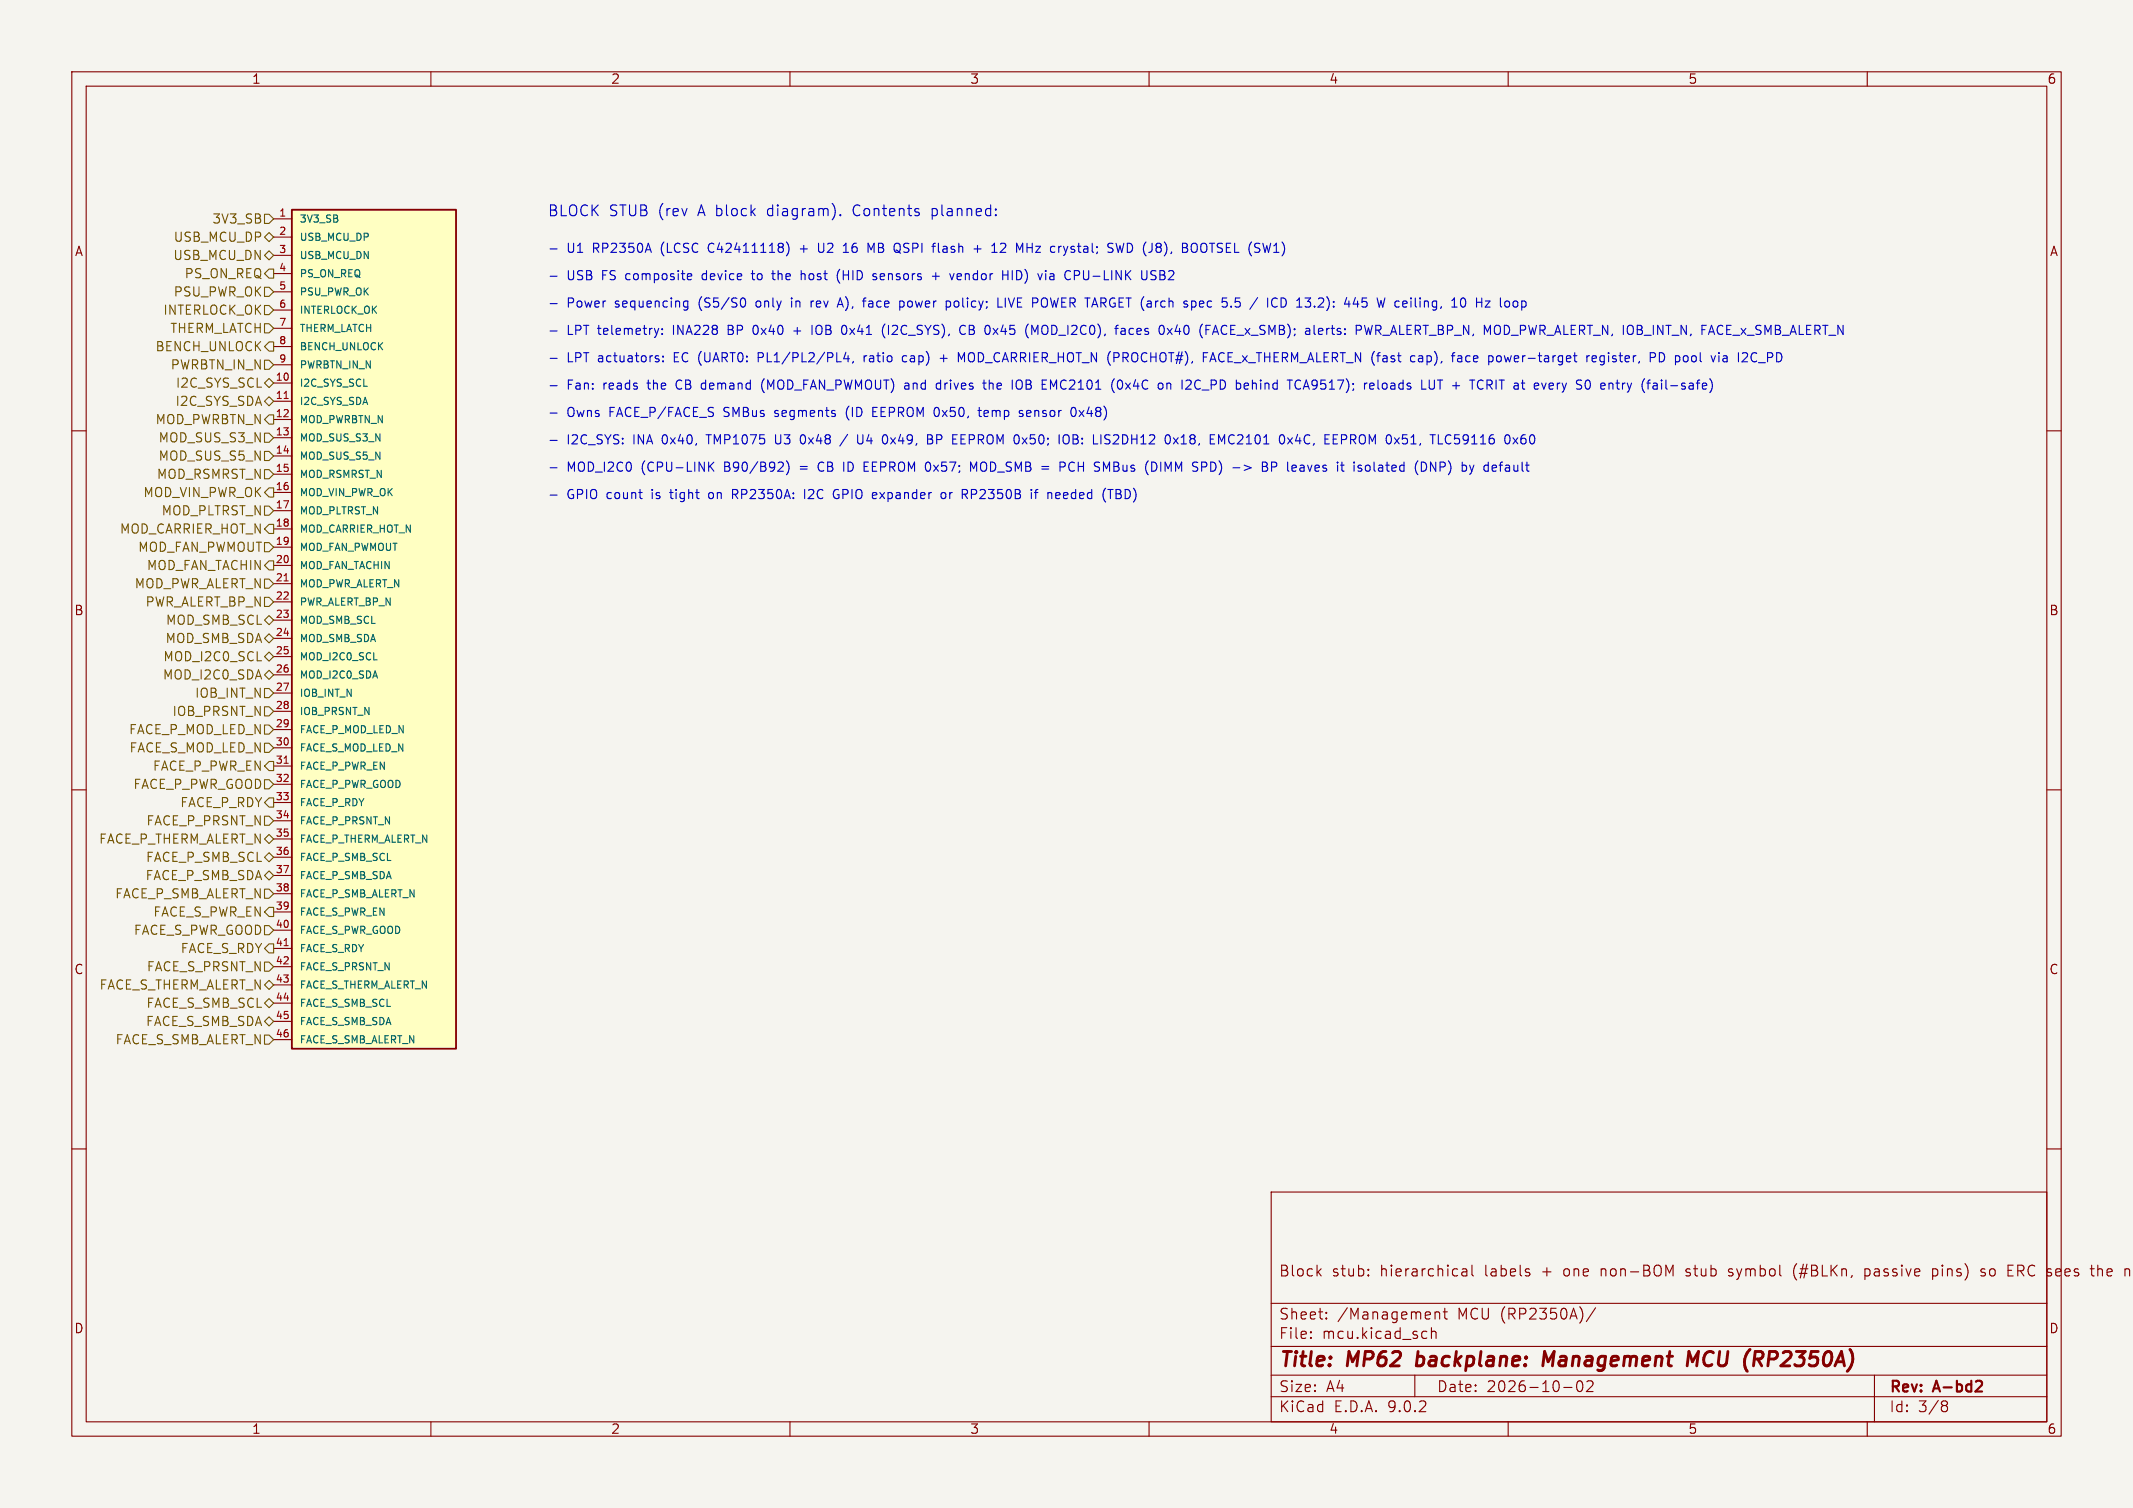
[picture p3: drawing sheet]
<svg xmlns="http://www.w3.org/2000/svg" width="297mm" height="210mm" viewBox="0 0 297 210" stroke-linecap="round" stroke-linejoin="round" font-family="sans-serif">
<path d="M0 0h297v210h-297z" fill="#f5f4ef" stroke="#f5f4ef" stroke-width=".14"/>
<g fill="none" stroke="#840000" stroke-width=".15">
<path d="M10 10h277v190h-277zM12 12h273v186h-273zM60 10v2M110 10v2M160 10v2M210 10v2M260 10v2M10 60h2M285 60h2M10 110h2M285 110h2M10 160h2"/>
<path d="M177 166h108v32h-108zM183.5 177.1l.5 .6M184 176.7l-.6 .6M190.5 177.6h.1l-.1 .1M190.5 176.8h.1l-.1 .1M190.5 177.6v.1M190.5 176.8v.1M203.6 176.8l.1-.1 .5 .1v.9M204.2 177.1h-.5a.29 .29 0 0 0-.2 .3 .29 .29 0 0 0 .2 .3l.5-.1M205 176.2v1.3l.2 .2M213 177.3v.1v.2M234.7 177.6l.2 .1"/>
<path d="M234.8 176.8l-.1 .1 .1 .2M240.7 177.6l.4 .1M240.9 176.7l-.2 .2v.2l.2 .1M250.2 176a1.72 1.72 0 0 0 0 2.3M259.7 176.8l.1-.1 .4 .1M259.7 177.6l.1 .1 .4-.1M259.7 176.7v1.5M269.1 176.8l.4-.1 .3 .3M269.1 176.7v1.5M269.8 177.4l-.3 .3-.4-.1M276.4 176.8l-.4-.1-.2 .2 .1 .2 .5 .2 .1 .1-.1 .2-.2 .1-.4-.1M279.6 177.7h.7"/>
<path d="M279.6 176.2h.7M285 160h2M292.1 176.2v1.5M292.5 176.7l-.4 .1M60 198v2M110 198v2M160 198v2M177 194.5h108M177 191.5h108M177 187.5h108M177 181.5h108M182.5 186.3h.1l-.1 .1"/>
<path d="M182.5 186.3v.1M182.5 185.5v.1M182.5 185.5h.1l-.1 .1M184.7 183.6v.1M184.7 183.6h-.1l.1 .1M184.7 182.8v.1M184.7 182.8h-.1l.1 .1M197 191.5v3M198.2 185.4l.5 .1M198.7 186.3l-.5 .1M199.3 185.5a.37 .37 0 0 1 .7 .1v.8M199.3 184.9v1.5"/>
<path d="M199.8 182.7v1M199.8 182.8a.37 .37 0 0 1 .7 .1v.8M201 182.7h.5M201.2 182.2v1.3v.1l.3 .1M210 198v2M217.7 193.2h1.2M219.7 192.4a1.02 1.02 0 0 0 .2 1.4h.1a.91 .91 0 0 0 .2-1.4M221.7 192.4l.1 .2-.1 .3-.8 .9h.9M222.2 182.1l-1.3 2M260 198v2M261 191.5v6.5M270.6 195.1l.4 .1a.31 .31 0 0 1 .2 .3 .31 .31 0 0 1-.3 .2"/>
<path d="M270.6 195.7h.3M270.9 195.7l.2 .2 .1 .4-.2 .2-.4 .1"/>
</g>
<path d="M275.1 193.8h.9M275.9 192.4l.1 .2-.1 .3" fill="none" stroke="#840000" stroke-width=".3"/>
<path d="M197.2 190.1l.2 .1M197.5 188.2l-.3 2M216.4 188.2l-.8 1.4-.5-1.4-.3 2M234.9 190.2l.3-2 .5 1.4 .8-1.4-.2 2M244.4 188.2h.8l.1 .1M244.8 189.3l.5 .9M245.3 189.1l-.3 .2h-.7" fill="none" stroke="#840000" stroke-width=".4"/>
<path d="M40.6 29.2h22.9v116.9h-22.9z" fill="#ffffc2"/>
<path d="M40.6 29.2h22.9v116.9h-22.9z" fill="none" stroke="#840000" stroke-width=".25"/>
<g fill="none" stroke="#840000" stroke-width=".15">
<path d="M38.1 30.5h2.5M38.1 33h2.5M38.1 35.6h2.5M38.1 38.1h2.5M38.1 40.6h2.5M38.1 43.2h2.5M38.1 45.7h2.5M38.1 48.3h2.5M38.1 50.8h2.5M38.1 53.3h2.5M38.1 55.9h2.5M38.1 58.4h2.5"/>
<path d="M38.1 61h2.5M38.1 63.5h2.5M38.1 66h2.5M38.1 68.6h2.5M38.1 71.1h2.5M38.1 73.7h2.5M38.1 76.2h2.5M38.1 78.7h2.5M38.1 81.3h2.5M38.1 83.8h2.5M38.1 86.4h2.5M38.1 88.9h2.5"/>
<path d="M38.1 91.4h2.5M38.1 94h2.5M38.1 96.5h2.5M38.1 99.1h2.5M38.1 101.6h2.5M38.1 104.1h2.5M38.1 106.7h2.5M38.1 109.2h2.5M38.1 111.8h2.5M38.1 114.3h2.5M38.1 116.8h2.5M38.1 119.4h2.5"/>
<path d="M38.1 121.9h2.5M38.1 124.5h2.5M38.1 127h2.5M38.1 129.5h2.5M38.1 132.1h2.5M38.1 134.6h2.5M38.1 137.2h2.5M38.1 139.7h2.5M38.1 142.2h2.5M38.1 144.8h2.5"/>
</g>
<path d="M39.6 55.5h.5M39.6 80.9h.5M39.6 106.3h.5M39.6 131.7h.5" fill="none" stroke="#a90000" stroke-width=".15"/>
<g fill="none" stroke="#725600" stroke-width=".15">
<path d="M36.8 33l.7-.6 .6 .6-.6 .7zM36.8 29.8h.7l.6 .7-.6 .6h-.7zM36.8 35.6l.7-.7 .6 .7-.6 .6zM37.5 37.5h.6v1.2h-.6l-.7-.6zM36.8 40h.7l.6 .6-.6 .7h-.7zM36.8 42.5h.7l.6 .7-.6 .6h-.7zM36.8 45.1h.7l.6 .6-.6 .7h-.7zM36.8 50.2h.7l.6 .6-.6 .6h-.7zM36.8 53.3l.7-.6 .6 .6-.6 .7zM36.8 55.9l.7-.7 .6 .7-.6 .6zM37.5 47.6h.6v1.3h-.6l-.7-.6zM37.5 57.8h.6v1.3h-.6l-.7-.7z"/>
<path d="M36.8 70.5h.7l.6 .6-.6 .7h-.7zM36.8 60.3h.7l.6 .7-.6 .6h-.7zM36.8 62.9h.7l.6 .6-.6 .6h-.7zM36.8 65.4h.7l.6 .6-.6 .7h-.7zM36.8 75.6h.7l.6 .6-.6 .6h-.7zM37.5 67.9h.6v1.3h-.6l-.7-.6zM37.5 73h.6v1.3h-.6l-.7-.6zM37.5 78.1h.6v1.3h-.6l-.7-.7zM36.8 86.4l.7-.7 .6 .7-.6 .6zM36.8 88.9l.7-.6 .6 .6-.6 .6zM36.8 91.4l.7-.6 .6 .6-.6 .7zM36.8 94l.7-.7 .6 .7-.6 .6z"/>
<path d="M36.8 95.9h.7l.6 .6-.6 .7h-.7zM36.8 98.4h.7l.6 .7-.6 .6h-.7zM36.8 80.6h.7l.6 .7-.6 .6h-.7zM36.8 83.2h.7l.6 .6-.6 .7h-.7zM36.8 113.7h.7l.6 .6-.6 .6h-.7zM36.8 101h.7l.6 .6-.6 .6h-.7zM36.8 103.5h.7l.6 .6-.6 .7h-.7zM36.8 106.7l.7-.7h.6v1.3h-.6zM36.8 108.6h.7l.6 .6-.6 .7h-.7zM36.8 116.8l.7-.6 .6 .6-.6 .7zM36.8 119.4l.7-.7 .6 .7-.6 .6zM37.5 111.1h.6v1.3h-.6l-.7-.6z"/>
<path d="M36.8 123.8h.7l.6 .7-.6 .6h-.7zM36.8 128.9h.7l.6 .6-.6 .7h-.7zM36.8 134h.7l.6 .6-.6 .7h-.7zM36.8 137.2l.7-.7 .6 .7-.6 .6zM36.8 139.7l.7-.6 .6 .6-.6 .6zM37.5 121.3l.6 .6-.6 .7-.7-.7zM37.5 126.4h.6v1.2h-.6l-.7-.6zM37.5 131.4h.6v1.3h-.6l-.7-.6zM36.8 144.1h.7l.6 .7-.6 .6h-.7zM37.5 141.6l.6 .6-.6 .7-.7-.7z"/>
</g>
<g fill="none" stroke="#0000c2" stroke-width=".15">
<path d="M76.6 34.7h1M76.6 38.5h1M95.9 38.1l.4 .1v.2l-.6 .1M96.3 38.9l-.4 .1M104.6 38.1h.5M104.8 37.7v1.2M107.4 38.1h.5M107.6 37.7v1.1l.1 .1 .2 .1M109.5 33.7a1.46 1.46 0 0 1 0 1.9M111.4 34.7h1M111.6 38.2l.3-.1 .2 .2M111.6 37.7v1.3"/>
<path d="M114 33.9v1l.1 .2h.4M116.9 37.5a1.46 1.46 0 0 0 0 1.9M117 29.9l.1 .1h-.1M117 29.9l-.1 .1h.1M117 29.9v.1M117.4 35.1h.7M117.5 34.2l.3-.3v1.2M120.9 33.9l.4 .9 .4-.9M121.9 38.5l.2 .2-.2 .3M121.9 38.1l.1 .1M125.3 35.2l.1 .1M125.3 34.1v.9"/>
<path d="M129.8 29v1.5M129.8 30h.1M129.8 38.5h1M129.9 29l-.1 .1M130.3 38v1M130.7 35l.1 .1M133.7 38.1h-.3l-.1 .2v.6l.4 .1M133.9 38.4l-.6 .1M135.6 34.7h1M136.1 34.2v.9M139.6 38.3h.7M139.8 33.9h-.3l-.2 .1"/>
<path d="M140 34.4l-.7 .7h.7M140.3 37.7v1.3M140.9 37.7v1.3M143 33.9v1.2M143 34.5h.7M146.3 38.1l-.1 .1M146.3 38.5a.25 .25 0 0 0-.2 .2 .25 .25 0 0 0 .2 .3M148.1 34.3l.3 .8M148.3 35.4l-.2 .2M149.6 37.7h.5l.2 .1M150.3 38.2l-.2 .2h-.5M154.7 34.5l.3 .3-.1 .2-.2 .1"/>
<path d="M154.8 33.9h.2M155.4 33.9l.3 1.2 .2-.9 .3 .9 .3-1.2M159.7 37.7l-.1 1.1M161 37.7h-.5l-.2 .1v.4l.5 .2 .2 .3-.3 .3-.5-.1M166 33.9a.42 .42 0 0 1 .5 0 .42 .42 0 0 1 .2 .4v.4a.42 .42 0 0 1-.2 .4 .42 .42 0 0 1-.5 0M167.3 34.1v.9M76.6 53.7h1M76.6 42.3h1M76.6 46.1h1M76.6 49.9h1M76.6 57.5h1M91.6 50l.2 .1-.2 .3"/>
<path d="M91.6 49.5l.1 .1M91.7 45.7l-.3 .9M92.2 46.5v.1M92.2 45.8v.1M92.3 50.3v.1M92.3 49.6v.1M95.3 42.7h.5M95.3 42h.5M95.8 41.9v1l-.3 .3-.3-.1M97.8 53.4l-.2 .2v.4l.2 .1M103.4 41.5h.1a.79 .79 0 0 1 0 1.3h-.1M105 45.4l-.2 .4 .1 .5 .1 .2"/>
<path d="M105.6 49.8h.5M106.1 49.1h-.5v1.3M106.4 52.7a1.46 1.46 0 0 0 0 2M110.2 41.5v.1M110.2 41.9v.9M110.5 46.1h1M112.9 41.9v.9M113.1 45.3v1.3M113.3 41.9l-.2 .1-.2 .2M113.7 45.5v.9M116.6 42.8l.4-1.3 .4 1.3M116.7 42.4h.6"/>
<path d="M117.6 45.3a.79 .79 0 0 1 0 1.3M117.8 49.1l-.3 .9h.8M118 56.9l-.2 .5 .2 .7M118.1 49.5v.9M118.8 50.3l-.1 .3M120.1 41.9h.5M120.3 49.5v.9M120.4 41.5h.2M120.7 49.5l-.3 .1-.1 .2M121.5 57.3h.5M122.1 56.7h-.6v1.3h.6M123.2 45.1a1.46 1.46 0 0 0 0 2"/>
<path d="M123.7 45.3v1.3M125.3 42l.3-.1 .3 .3v.3l-.1 .2h-.5M126.1 53.3l.4 .1M126.3 49.6l-.4-.1-.3 .3v.3l.2 .2h.5M126.6 53.7h-.5M126.6 54.1l-.5 .1M130.5 53.4h.5M130.5 54.1h.5M130.9 49.9h1M131 52.9v1.3M131.4 49.4v1M132.1 41.9l.3 .3v.3l-.3 .3"/>
<path d="M132.9 42v.6M133.4 50.4v-1.3l.5 .9 .4-.9v1.3M133.7 46.3a.44 .44 0 0 0 .7 .2M134.4 45.4a.45 .45 0 0 0-.7 .2M136.2 57.2h.5M136.4 56.7v1.1v.1l.3 .1M136.8 53.3h.5M137 52.9v1.1l.1 .1 .2 .1M137.7 52.9v1.3M137.9 53.3l-.2 .2M138.3 45.7l.7 .9M139 41.5v1.3h.6"/>
<path d="M139 45.7l-.7 .9M140 41.5v1.3M142 57.5l.3 .1 .2 .2-.1 .1-.4 .1M142 57.2h.4M142.2 53a.42 .42 0 0 0-.5 0 .42 .42 0 0 0-.2 .3v.5a.42 .42 0 0 0 .2 .4 .42 .42 0 0 0 .5-.1M144.5 45.3l-.4 .9-.4-.9v1.3M146.7 53.8l-.4-.9v1.3M149.3 56.8l.2-.1a.79 .79 0 0 1 0 1.3l-.2-.1M155 54.4l.2 .3M155.2 52.7l-.2 .3M155.7 53l.3-.1a.79 .79 0 0 1 0 1.3l-.2-.1-.2-.1v-.6zM156.1 45.8h.5l.1 .8"/>
<path d="M156.7 46l-.5 .1a.25 .25 0 0 0-.1 .2 .25 .25 0 0 0 .1 .3l.5-.1M162.5 53.5l.3-.2 .2 .2M162.5 53.3v.9M162.5 45.7l.7 .9M163.2 45.7l-.7 .9M165.9 42l.4-.1 .2 .3v.3l-.1 .2h-.5M165.9 41.9v1.3M166.6 53l-.3 .5 .1 .4 .2 .2M167.6 49.1h.6M167.6 49.7h.4M167.9 45.3h.6M167.9 45.9h.4"/>
<path d="M168.5 50.4l.4-1.3 .4 1.3M168.6 50h.6M168.9 46.2h.7M169.3 45.3l-.5 1.3M172 42.6l.2 .2 .4-.1M172.6 41.5h-.6v.6l.2-.1h.4M173.7 53.3l.1 .1v.3l-.6 .1M173.8 54.1l-.1 .1M176.5 41.5v1.3M178.4 41.5a.64 .64 0 0 1 .7 .6 .64 .64 0 0 1-.7 .7M180.6 53l.3-.1 .2 .1M181.1 54.1l-.2 .1-.3-.1"/>
<path d="M181.6 53.8h.6M181.9 52.9l-.4 1.3M183.6 41.6h.1M184.1 45.8l-.3-.1-.2 .2v.6h.5M184.2 46l-.6 .2M184.2 42l-.7 .8h.8M188.4 42.3h.8M190 45.3l.3 1.3 .2-.9 .3 .9 .3-1.3M190.3 41.5h-.6l-.1 .6 .2-.1h.4l.2 .2-.1 .4-.2 .2h-.3l-.2-.2M191.3 53.4v.3l-.6 .1M191.9 52.9v1.1l.2 .2M192.6 53.4l-.1 .2v.4l.1 .1"/>
<path d="M194.3 42.7h.5M194.3 42h.5M197.6 49.6h.4l.1 .8M198.1 49.8l-.4 .1a.25 .25 0 0 0-.2 .2 .25 .25 0 0 0 .2 .3l.4-.1M199.7 52.9v1.1l-.1 .1-.4 .1M200.2 52.9h.7M200.5 52.9v1.3M203 49.6h.5v.8M203 50.3h.5M203.5 49.8l-.5 .2M204.1 49.7v.6M205.6 41.5v1.3"/>
<path d="M205.6 42.1h.7M207 52.9h.5l.3 .3-.1 .3-.7 .1M207.4 53.6l.4 .6M208.5 49.6l.3-.1 .2 .3v.3l-.1 .2h-.4M209 42.7l.1 .1M209.6 42l-.1 .2v.3l.1 .2M216.8 53.3v.9M217.2 53.3l-.2 .1-.2 .2M221 49.5v.9M221.3 49.5l-.2 .1-.1 .2M221.7 50l.6-.2-.1-.2-.3-.1-.2 .2v.6h.5M223.3 53.3h-.2l-.2 .2 .1 .6 .3 .1"/>
<path d="M223.4 49.6l-.4-.1-.2 .3v.3l.1 .2h.5M223.4 50.6l-.3 .2-.3-.1M223.5 53.7l-.6 .1M226.6 53.3l.3 .9-.1 .3-.2 .1M231.1 49.1a.64 .64 0 0 1 .7 .7 .64 .64 0 0 1-.7 .6zM232 52.9v1.1l.1 .2M232.6 53.7h1M235.8 49.5l.3 .1M236.1 50.3l-.3 .1M239.5 45.3l.4 .1M239.9 46.5l-.4 .1M240.3 49.5l.2 .2v.7"/>
<path d="M240.5 50.3l-.1 .1M240.5 49.8l-.1 .1M244.8 50.5h1M76.6 69h1M76.6 65.1h1M76.6 61.3h1M98.8 68.7l-.1 .1v.4l.1 .2M98.9 64.9l.5 .7M99.4 64.4l-.7 .7M102 68.8h.5M102.3 68.8l.4 .6M102.5 68.2h-.5v1.2"/>
<path d="M108 60.5v1.1l.2 .2M109 64.4l.1 .2-.1 .3-.7 .7h.8M109.5 64.2a1.46 1.46 0 0 1 0 1.9M111.9 60.5h-.2a.79 .79 0 0 0 0 1.3h.2M112 68.2v1.2M112.6 68.2v.1M113.3 68.7l-.8 .7h.8M114.2 64.4l-.3 .5 .1 .4 .2 .3M116.3 68.2h.5M116.6 68.9h.2M116.8 69.3l-.2 .1h-.3M118 60.5l-1.1 1.6"/>
<path d="M119.4 60.5v1.1l.3 .2h.3l.1-.2v-1.1M120.3 65.6h.6M120.3 65h.5M120.3 64.4h.6M123.4 60.6l.2 .4v.3l-.2 .5M129.2 60.5h.4l.2 .2v.2l-.2 .3a.34 .34 0 0 1 .3 .3 .34 .34 0 0 1-.3 .3h-.4zM129.2 61.2h.4M131.2 68.7l.3-.1 .2 .2v.4l-.2 .2h-.3l-.2-.2v-.4zM133.8 61.2h.4M134.4 60.5h-.6v1.3h.6M135.1 65.6v-1.2l.5 .9 .4-.9v1.2M135.3 68.8h.4"/>
<path d="M135.7 68.2h-.4v1.2M144 68.6h.5M144.5 68.2h-.2l-.1 .1v1.1M147.1 69.4h.4M147.1 68.7l.3-.1 .1 .1 .1 .2-.6 .1M148 61a.42 .42 0 0 1 .4-.5 .42 .42 0 0 1 .5 .5v.4a.42 .42 0 0 1-.5 .4 .42 .42 0 0 1-.4-.4M148.3 64.5v.4M149.1 64.4l-.3 .5 .1 .4 .2 .3M153.6 64.4l.5 .9M153.8 61.8h.5M154.3 68.2h.7M154.4 60.5h-.3l-.3 .3 .2 .3 .3 .1"/>
<path d="M154.6 68.2v1.2M155.4 68.8h.4M155.8 68.2h-.4v1.2h.5M160.7 64.4a.68 .68 0 0 1 .4 .6 .68 .68 0 0 1-.4 .6M163.4 61l.7 .8M164.1 61l-.7 .8M167.3 64.4h.5l.2 .2M168 64.8l-.2 .2h-.5M169.7 60.5l.4 1 .4-1v1.3M173.2 64.8l1 .3-1 .4M176.4 65.1v.4M177.1 65h.6l.1-.2-.1-.3-.2-.1h-.4v1.2"/>
<path d="M179.3 61l.7 .8M180 61l-.7 .8M180.7 60.5l-.3 .9h.8M181.5 64.8l.1 .8M181.6 65.6h-.1M181.6 65.1h-.1M187.4 60.6l-.6-.1v1.3M187.4 61.2h-.6M188.5 64.4v.1M188.5 64.8v.8M191.3 64.4v1l.2 .2M198.6 64.7v.6"/>
<path d="M199.9 64.4v1.2l-.7-1.2v1.2M201.3 61.5a.44 .44 0 0 0 .7 .2M202 60.7v-.1a.45 .45 0 0 0-.7 .2M207.1 64.8h-.4l-.1 .2 .1 .5 .4 .1M209.8 64.8h.3l.1 .8M210.2 65.1h-.4M210.2 65.6h-.4M211.8 61.3l.2-.3h.2l.3 .3v.3l-.3 .2h-.3l-.1-.2M212.4 60.5a.5 .5 0 0 0-.6 .6"/>
</g>
<g font-size="2.8" fill="#840000">
<text x="178" y="190.9">Title:</text>
<text x="187.7" y="190.9">MP62</text>
<text x="198.1" y="190.9">backplane:</text>
<text x="216.5" y="190.9">Management</text>
<text x="237.4" y="190.9">MCU</text>
<text x="246.1" y="190.9">(RP2350A)</text>
</g>
<g font-size="2.1" fill="#0000c2">
<text x="76.2" y="30.2">BLOCK</text>
<text x="84.8" y="30.2">STUB (rev</text>
<text x="97.4" y="30.2">A block</text>
<text x="107.3" y="30.2">diagram).</text>
<text x="119.4" y="30.2">Contents</text>
<text x="130.4" y="30.2">planned:</text>
</g>
<g font-size="2.1" fill="#840000">
<text x="178" y="178">Block</text>
<text x="185.4" y="178">stub:</text>
<text x="192.2" y="178">hierarchical</text>
<text x="206.9" y="178">labels</text>
<text x="215" y="178">+</text>
<text x="218.1" y="178">one</text>
<text x="223.4" y="178">non-BOM</text>
<text x="235.5" y="178">stub</text>
<text x="241.5" y="178">symbol</text>
<text x="250.7" y="178">(#BLKn,</text>
<text x="260.8" y="178">passive</text>
<text x="270.4" y="178">pins)</text>
<text x="277.3" y="178">so</text>
<text x="281.2" y="178">ERC</text>
<text x="286.8" y="178">sees</text>
<text x="293.1" y="178">the</text>
<text x="178" y="184">Sheet:</text>
<text x="186.2" y="184">/Management</text>
<text x="203" y="184">MCU (RP2350A)/</text>
<text x="178" y="186.7">File:</text>
<text x="184.1" y="186.7">mcu.kicad_sch</text>
<text x="178" y="196.9">KiCad</text>
<text x="178" y="194.1">Size:</text>
<text x="184.7" y="194.1">A4</text>
<text x="185.7" y="196.9">E.D.A.</text>
<text x="193.3" y="196.9">9.0.2</text>
<text x="200" y="194.1">Date:</text>
<text x="207" y="194.1">2026-10-02</text>
<text x="263" y="194.3">Rev:</text>
<text x="263" y="196.9">Id:</text>
<text x="267.1" y="196.9">3/8</text>
<text x="269.4" y="194.3">A-bd2</text>
</g>
<g font-size="1.8" fill="#840000">
<text x="35" y="11.9">1</text>
<text x="85" y="11.9">2</text>
<text x="135" y="11.9">3</text>
<text x="185" y="11.9">4</text>
<text x="235" y="11.9">5</text>
<text x="285" y="11.9">6</text>
<text x="10.3" y="35.9">A</text>
<text x="285.3" y="35.9">A</text>
<text x="10.3" y="85.9">B</text>
<text x="285.3" y="85.9">B</text>
<text x="10.3" y="135.9">C</text>
<text x="285.3" y="135.9">C</text>
<text x="10.3" y="185.9">D</text>
<text x="285.3" y="185.9">D</text>
<text x="35" y="199.9">1</text>
<text x="85" y="199.9">2</text>
<text x="135" y="199.9">3</text>
<text x="185" y="199.9">4</text>
<text x="235" y="199.9">5</text>
<text x="285" y="199.9">6</text>
</g>
<g font-size="1.8" fill="#725600">
<text x="24.1" y="33.9">USB_MCU_DP</text>
<text x="29.5" y="31.3">3V3_SB</text>
<text x="24" y="36.4">USB_MCU_DN</text>
<text x="24.1" y="41.5">PSU_PWR_OK</text>
<text x="25.6" y="39">PS_ON_REQ</text>
<text x="22.6" y="44">INTERLOCK_OK</text>
<text x="23.6" y="46.6">THERM_LATCH</text>
<text x="21.6" y="49.1">BENCH_UNLOCK</text>
<text x="23.7" y="51.7">PWRBTN_IN_N</text>
<text x="21.6" y="59.3">MOD_PWRBTN_N</text>
<text x="24.3" y="56.7">I2C_SYS_SDA</text>
<text x="24.4" y="54.2">I2C_SYS_SCL</text>
<text x="22" y="61.8">MOD_SUS_S3_N</text>
<text x="22" y="64.4">MOD_SUS_S5_N</text>
<text x="19.9" y="69.4">MOD_VIN_PWR_OK</text>
<text x="21.7" y="66.9">MOD_RSMRST_N</text>
<text x="22.4" y="72">MOD_PLTRST_N</text>
<text x="16.6" y="74.5">MOD_CARRIER_HOT_N</text>
<text x="19.1" y="77.1">MOD_FAN_PWMOUT</text>
<text x="18.7" y="82.1">MOD_PWR_ALERT_N</text>
<text x="20.3" y="79.6">MOD_FAN_TACHIN</text>
<text x="20.2" y="84.7">PWR_ALERT_BP_N</text>
<text x="23" y="89.8">MOD_SMB_SDA</text>
<text x="23" y="87.2">MOD_SMB_SCL</text>
<text x="22.6" y="94.8">MOD_I2C0_SDA</text>
<text x="22.6" y="92.3">MOD_I2C0_SCL</text>
<text x="23.9" y="99.9">IOB_PRSNT_N</text>
<text x="27.1" y="97.4">IOB_INT_N</text>
<text x="17.9" y="102.5">FACE_P_MOD_LED_N</text>
<text x="17.9" y="105">FACE_S_MOD_LED_N</text>
<text x="21.2" y="107.5">FACE_P_PWR_EN</text>
<text x="18.5" y="110.1">FACE_P_PWR_GOOD</text>
<text x="25" y="112.6">FACE_P_RDY</text>
<text x="13.7" y="117.7">FACE_P_THERM_ALERT_N</text>
<text x="20.3" y="115.2">FACE_P_PRSNT_N</text>
<text x="15.9" y="125.3">FACE_P_SMB_ALERT_N</text>
<text x="20.2" y="122.8">FACE_P_SMB_SDA</text>
<text x="20.2" y="120.2">FACE_P_SMB_SCL</text>
<text x="18.5" y="130.4">FACE_S_PWR_GOOD</text>
<text x="21.3" y="127.9">FACE_S_PWR_EN</text>
<text x="20.3" y="135.5">FACE_S_PRSNT_N</text>
<text x="25.1" y="132.9">FACE_S_RDY</text>
<text x="13.8" y="138">FACE_S_THERM_ALERT_N</text>
<text x="20.2" y="143.1">FACE_S_SMB_SDA</text>
<text x="20.3" y="140.6">FACE_S_SMB_SCL</text>
<text x="16" y="145.6">FACE_S_SMB_ALERT_N</text>
</g>
<g font-size="1.8" fill="#0000c2">
<text x="78.9" y="35.3">U1</text>
<text x="82.7" y="35.3">RP2350A</text>
<text x="92.3" y="35.3">(LCSC</text>
<text x="99.1" y="35.3">C42411118)</text>
<text x="112" y="35.3">+</text>
<text x="114.8" y="35.3">U2</text>
<text x="118.5" y="35.3">16</text>
<text x="122.1" y="35.3">MB</text>
<text x="126" y="35.3">QSPI</text>
<text x="131.6" y="35.3">flash</text>
<text x="137.5" y="35.3">+</text>
<text x="140.2" y="35.3">12</text>
<text x="143.8" y="35.3">MHz</text>
<text x="148.8" y="35.3">crystal;</text>
<text x="157" y="35.3">SWD (J8),</text>
<text x="167.7" y="35.3">BOOTSEL (SW1)</text>
<text x="78.9" y="39.1">USB</text>
<text x="83.9" y="39.1">FS composite</text>
<text x="98.2" y="39.1">device</text>
<text x="105.4" y="39.1">to</text>
<text x="108.4" y="39.1">the</text>
<text x="112.6" y="39.1">host</text>
<text x="117.8" y="39.1">(HID</text>
<text x="123" y="39.1">sensors</text>
<text x="131.5" y="39.1">+</text>
<text x="134.2" y="39.1">vendor</text>
<text x="141.7" y="39.1">HID)</text>
<text x="146.9" y="39.1">via</text>
<text x="150.8" y="39.1">CPU-LINK</text>
<text x="161.6" y="39.1">USB2</text>
<text x="78.9" y="42.9">Power</text>
<text x="78.9" y="46.7">LPT telemetry:</text>
<text x="85.7" y="42.9">sequencing</text>
<text x="94" y="46.7">INA228</text>
<text x="97.6" y="42.9">(S5/S0</text>
<text x="101.8" y="46.7">BP</text>
<text x="105.5" y="46.7">0x40</text>
<text x="105.7" y="42.9">only</text>
<text x="110.8" y="42.9">in</text>
<text x="111.3" y="46.7">+</text>
<text x="113.8" y="42.9">rev</text>
<text x="114.1" y="46.7">IOB</text>
<text x="117.8" y="42.9">A),</text>
<text x="118.5" y="46.7">0x41</text>
<text x="121.5" y="42.9">face</text>
<text x="124.3" y="46.7">(I2C_SYS),</text>
<text x="126.7" y="42.9">power</text>
<text x="133.4" y="42.9">policy;</text>
<text x="135.3" y="46.7">CB</text>
<text x="139" y="46.7">0x45</text>
<text x="140.8" y="42.9">LIVE POWER TARGET (arch</text>
<text x="144.9" y="46.7">(MOD_I2C0),</text>
<text x="157.6" y="46.7">faces</text>
<text x="163.9" y="46.7">0x40</text>
<text x="167.5" y="42.9">spec</text>
<text x="169.7" y="46.7">(FACE_x_SMB);</text>
<text x="173.1" y="42.9">5.5</text>
<text x="177.3" y="42.9">/</text>
<text x="179.8" y="42.9">ICD</text>
<text x="184.1" y="42.9">13.2):</text>
<text x="184.7" y="46.7">alerts:</text>
<text x="190.9" y="42.9">445</text>
<text x="191.9" y="46.7">PWR_ALERT_BP_N, MOD_PWR_ALERT_N, IOB_INT_N,</text>
<text x="195.7" y="42.9">W ceiling,</text>
<text x="206.5" y="42.9">10</text>
<text x="210.1" y="42.9">Hz</text>
<text x="240.6" y="46.7">FACE_x_SMB_ALERT_N</text>
<text x="78.9" y="50.6">LPT actuators:</text>
<text x="94.1" y="50.6">EC (UART0:</text>
<text x="106.2" y="50.6">PL1/PL2/PL4,</text>
<text x="121.1" y="50.6">ratio</text>
<text x="126.7" y="50.6">cap)</text>
<text x="134.9" y="50.6">MOD_CARRIER_HOT_N (PROCHOT#),</text>
<text x="169.4" y="50.6">FACE_x_THERM_ALERT_N (fast</text>
<text x="198.7" y="50.6">cap),</text>
<text x="204.7" y="50.6">face</text>
<text x="209.9" y="50.6">power-target</text>
<text x="223.8" y="50.6">register,</text>
<text x="232.8" y="50.6">PD</text>
<text x="236.6" y="50.6">pool</text>
<text x="241.8" y="50.6">via</text>
<text x="245.7" y="50.6">I2C_PD</text>
<text x="78.9" y="54.4">Fan:</text>
<text x="78.9" y="58.2">Owns</text>
<text x="84.1" y="54.4">reads</text>
<text x="85" y="58.2">FACE_P/FACE_S</text>
<text x="90.5" y="54.4">the</text>
<text x="94.6" y="54.4">CB</text>
<text x="98.3" y="54.4">demand</text>
<text x="101.1" y="58.2">SMBus</text>
<text x="106.9" y="54.4">(MOD_FAN_PWMOUT)</text>
<text x="108.3" y="58.2">segments</text>
<text x="118.5" y="58.2">(ID</text>
<text x="122.4" y="58.2">EEPROM 0x50,</text>
<text x="127" y="54.4">and</text>
<text x="131.6" y="54.4">drives</text>
<text x="137.6" y="58.2">temp</text>
<text x="138.4" y="54.4">the</text>
<text x="142.6" y="54.4">IOB</text>
<text x="143.4" y="58.2">sensor</text>
<text x="147" y="54.4">EMC2101</text>
<text x="150.8" y="58.2">0x48)</text>
<text x="156.8" y="54.4">(0x4C</text>
<text x="163.6" y="54.4">on</text>
<text x="167" y="54.4">I2C_PD</text>
<text x="174.8" y="54.4">behind</text>
<text x="182.3" y="54.4">TCA9517);</text>
<text x="193" y="54.4">reloads</text>
<text x="201.2" y="54.4">LUT +</text>
<text x="208.5" y="54.4">TCRIT at</text>
<text x="217.8" y="54.4">every</text>
<text x="223.8" y="54.4">S0</text>
<text x="227.4" y="54.4">entry</text>
<text x="233.3" y="54.4">(fail-safe)</text>
<text x="78.9" y="65.8">MOD_I2C0</text>
<text x="78.9" y="62">I2C_SYS:</text>
<text x="88.3" y="62">INA</text>
<text x="89.4" y="65.8">(CPU-LINK</text>
<text x="92.5" y="62">0x40,</text>
<text x="98.9" y="62">TMP1075</text>
<text x="101.1" y="65.8">B90/B92)</text>
<text x="108.6" y="62">U3</text>
<text x="111.8" y="65.8">=</text>
<text x="112.3" y="62">0x48</text>
<text x="114.6" y="65.8">CB</text>
<text x="118.3" y="65.8">ID</text>
<text x="120.6" y="62">U4</text>
<text x="121.3" y="65.8">EEPROM 0x57;</text>
<text x="124.4" y="62">0x49,</text>
<text x="130.8" y="62">BP</text>
<text x="134.5" y="62">EEPROM 0x50;</text>
<text x="136.6" y="65.8">MOD_SMB =</text>
<text x="149.4" y="65.8">PCH</text>
<text x="149.7" y="62">IOB:</text>
<text x="154.5" y="65.8">SMBus</text>
<text x="154.7" y="62">LIS2DH12</text>
<text x="161.8" y="65.8">(DIMM</text>
<text x="164.9" y="62">0x18,</text>
<text x="168.5" y="65.8">SPD)</text>
<text x="171.4" y="62">EMC2101</text>
<text x="174.3" y="65.8">-&gt;</text>
<text x="178.6" y="65.8">BP</text>
<text x="181.3" y="62">0x4C,</text>
<text x="182.3" y="65.8">leaves</text>
<text x="187.7" y="62">EEPROM 0x51,</text>
<text x="189.5" y="65.8">it</text>
<text x="192" y="65.8">isolated</text>
<text x="200.7" y="65.8">(DNP)</text>
<text x="203" y="62">TLC59116</text>
<text x="207.5" y="65.8">by</text>
<text x="210.8" y="65.8">default</text>
<text x="213.5" y="62">0x60</text>
<text x="78.9" y="69.6">GPIO count</text>
<text x="91" y="69.6">is</text>
<text x="93.8" y="69.6">tight</text>
<text x="99.4" y="69.6">on</text>
<text x="102.8" y="69.6">RP2350A:</text>
<text x="113.1" y="69.6">I2C</text>
<text x="117.3" y="69.6">GPIO expander</text>
<text x="132.7" y="69.6">or</text>
<text x="135.8" y="69.6">RP2350B</text>
<text x="145.6" y="69.6">if</text>
<text x="148.1" y="69.6">needed</text>
<text x="156" y="69.6">(TBD)</text>
</g>
<g font-size="1.4" fill="#a90000">
<text x="38.8" y="30.2">1</text>
<text x="38.8" y="32.8">2</text>
<text x="38.8" y="35.3">3</text>
<text x="38.8" y="37.8">4</text>
<text x="38.8" y="40.4">5</text>
<text x="38.8" y="42.9">6</text>
<text x="38.8" y="45.5">7</text>
<text x="38.3" y="53.1">10</text>
<text x="38.8" y="48">8</text>
<text x="38.8" y="50.5">9</text>
<text x="38.3" y="55.6">11</text>
<text x="38.3" y="58.2">12</text>
<text x="38.3" y="60.7">13</text>
<text x="38.3" y="63.2">14</text>
<text x="38.3" y="65.8">15</text>
<text x="38.3" y="68.3">16</text>
<text x="38.3" y="70.9">17</text>
<text x="38.3" y="73.4">18</text>
<text x="38.3" y="75.9">19</text>
<text x="38.3" y="78.5">20</text>
<text x="38.3" y="81">21</text>
<text x="38.3" y="83.6">22</text>
<text x="38.3" y="86.1">23</text>
<text x="38.3" y="88.6">24</text>
<text x="38.3" y="91.2">25</text>
<text x="38.3" y="93.7">26</text>
<text x="38.3" y="96.3">27</text>
<text x="38.3" y="98.8">28</text>
<text x="38.3" y="101.3">29</text>
<text x="38.3" y="103.9">30</text>
<text x="38.3" y="106.4">31</text>
<text x="38.3" y="109">32</text>
<text x="38.3" y="111.5">33</text>
<text x="38.3" y="114">34</text>
<text x="38.3" y="116.6">35</text>
<text x="38.3" y="119.1">36</text>
<text x="38.3" y="121.7">37</text>
<text x="38.3" y="124.2">38</text>
<text x="38.3" y="126.7">39</text>
<text x="38.3" y="129.3">40</text>
<text x="38.3" y="131.8">41</text>
<text x="38.3" y="134.4">42</text>
<text x="38.3" y="136.9">43</text>
<text x="38.3" y="139.4">44</text>
<text x="38.3" y="142">45</text>
<text x="38.3" y="144.5">46</text>
</g>
<g font-size="1.4" fill="#006464">
<text x="41.7" y="31.2">3V3_SB</text>
<text x="41.7" y="33.7">USB_MCU_DP</text>
<text x="41.7" y="36.3">USB_MCU_DN</text>
<text x="41.7" y="38.8">PS_ON_REQ</text>
<text x="41.7" y="41.4">PSU_PWR_OK</text>
<text x="41.7" y="43.9">INTERLOCK_OK</text>
<text x="41.7" y="46.4">THERM_LATCH</text>
<text x="41.7" y="49">BENCH_UNLOCK</text>
<text x="41.7" y="51.5">PWRBTN_IN_N</text>
<text x="41.7" y="54.1">I2C_SYS_SCL</text>
<text x="41.7" y="56.6">I2C_SYS_SDA</text>
<text x="41.7" y="59.1">MOD_PWRBTN_N</text>
<text x="41.7" y="61.7">MOD_SUS_S3_N</text>
<text x="41.7" y="64.2">MOD_SUS_S5_N</text>
<text x="41.7" y="66.8">MOD_RSMRST_N</text>
<text x="41.7" y="69.3">MOD_VIN_PWR_OK</text>
<text x="41.7" y="71.8">MOD_PLTRST_N</text>
<text x="41.7" y="74.4">MOD_CARRIER_HOT_N</text>
<text x="41.7" y="76.9">MOD_FAN_PWMOUT</text>
<text x="41.7" y="79.5">MOD_FAN_TACHIN</text>
<text x="41.7" y="82">MOD_PWR_ALERT_N</text>
<text x="41.7" y="84.5">PWR_ALERT_BP_N</text>
<text x="41.7" y="87.1">MOD_SMB_SCL</text>
<text x="41.7" y="89.6">MOD_SMB_SDA</text>
<text x="41.7" y="92.2">MOD_I2C0_SCL</text>
<text x="41.7" y="94.7">MOD_I2C0_SDA</text>
<text x="41.7" y="97.2">IOB_INT_N</text>
<text x="41.7" y="99.8">IOB_PRSNT_N</text>
<text x="41.7" y="102.3">FACE_P_MOD_LED_N</text>
<text x="41.7" y="104.9">FACE_S_MOD_LED_N</text>
<text x="41.7" y="107.4">FACE_P_PWR_EN</text>
<text x="41.7" y="109.9">FACE_P_PWR_GOOD</text>
<text x="41.7" y="112.5">FACE_P_RDY</text>
<text x="41.7" y="115">FACE_P_PRSNT_N</text>
<text x="41.7" y="117.6">FACE_P_THERM_ALERT_N</text>
<text x="41.7" y="120.1">FACE_P_SMB_SCL</text>
<text x="41.7" y="122.6">FACE_P_SMB_SDA</text>
<text x="41.7" y="125.2">FACE_P_SMB_ALERT_N</text>
<text x="41.7" y="127.7">FACE_S_PWR_EN</text>
<text x="41.7" y="130.3">FACE_S_PWR_GOOD</text>
<text x="41.7" y="132.8">FACE_S_RDY</text>
<text x="41.7" y="135.3">FACE_S_PRSNT_N</text>
<text x="41.7" y="137.9">FACE_S_THERM_ALERT_N</text>
<text x="41.7" y="140.4">FACE_S_SMB_SCL</text>
<text x="41.7" y="143">FACE_S_SMB_SDA</text>
<text x="41.7" y="145.5">FACE_S_SMB_ALERT_N</text>
</g>
</svg>
